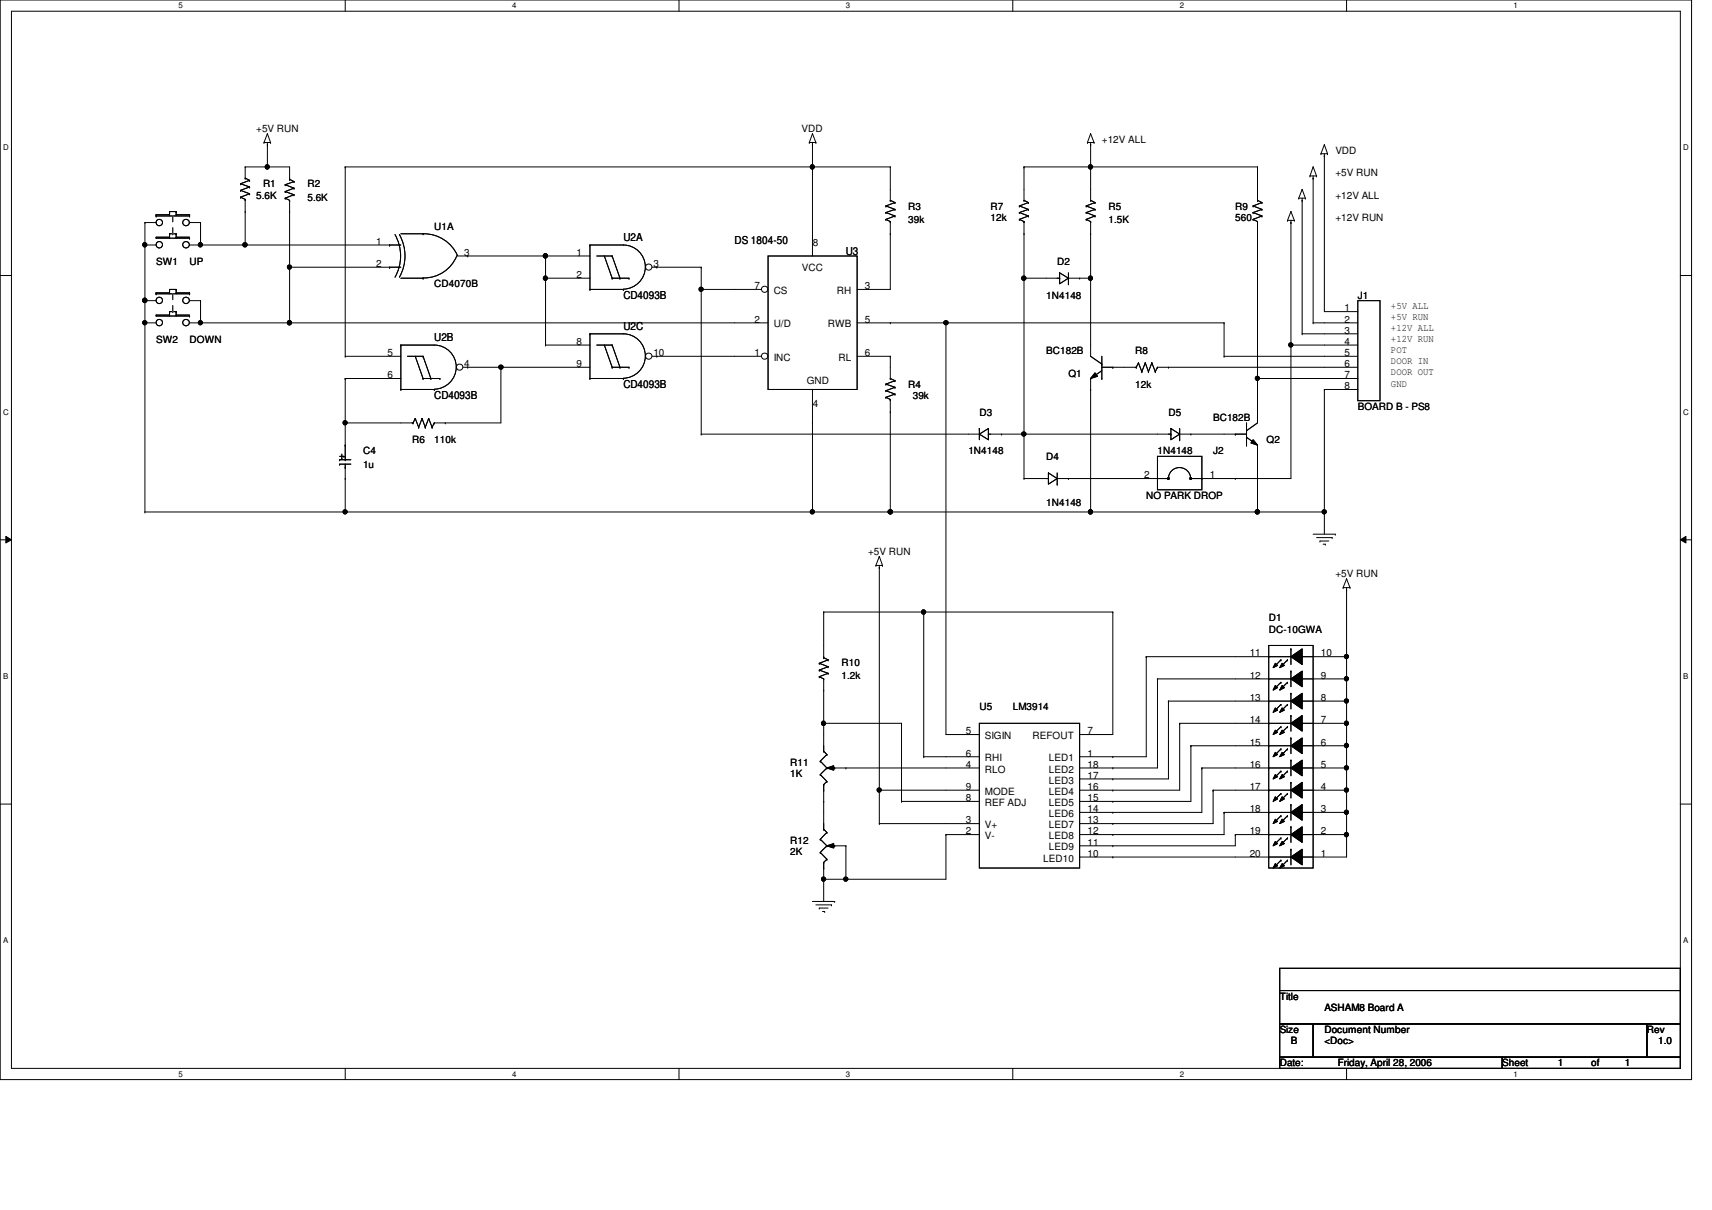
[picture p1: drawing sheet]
<svg xmlns="http://www.w3.org/2000/svg" width="297mm" height="210mm" viewBox="0 0 297 210" stroke-linecap="round" stroke-linejoin="round" font-family="sans-serif">
<path d="M0 0h293.5v187.3h-293.5zM2 1.9h289.5v183.4h-289.5z" fill="none" stroke="#000" stroke-width=".17"/>
<g fill="#fff">
<path d="M30.9 .2h.8v1.5h-.8z"/>
<path d="M30.9 185.5h.8v1.6h-.8z"/>
</g>
<path d="M59.9 0v1.9M59.9 185.3v2" fill="none" stroke="#000" stroke-width=".17"/>
<g fill="#fff">
<path d="M88.9 .2h.7v1.5h-.7z"/>
<path d="M88.9 185.5h.7v1.6h-.7z"/>
</g>
<path d="M117.8 0v1.9M117.8 185.3v2" fill="none" stroke="#000" stroke-width=".17"/>
<g fill="#fff">
<path d="M146.8 .2h.7v1.5h-.7z"/>
<path d="M146.8 185.5h.7v1.6h-.7z"/>
</g>
<path d="M175.7 0v1.9M175.7 185.3v2" fill="none" stroke="#000" stroke-width=".17"/>
<g fill="#fff">
<path d="M204.7 .2h.7v1.5h-.7z"/>
<path d="M204.7 185.5h.7v1.6h-.7z"/>
</g>
<path d="M233.6 0v1.9M233.6 185.3v2" fill="none" stroke="#000" stroke-width=".17"/>
<g fill="#fff">
<path d="M262.6 .2h.8v1.5h-.8z"/>
<path d="M262.6 185.5h.8v1.6h-.8z"/>
<path d="M.5 24.8h1v1.6h-1z"/>
<path d="M292.1 24.8h.9v1.6h-.9z"/>
<path d="M.5 70.7h1v1.5h-1z"/>
<path d="M292.1 70.7h.9v1.5h-.9z"/>
</g>
<path d="M0 47.8h2M291.5 47.8h2" fill="none" stroke="#000" stroke-width=".17"/>
<g fill="#fff">
<path d="M.5 116.5h.9v1.6h-.9z"/>
<path d="M292.1 116.5h.8v1.6h-.8z"/>
</g>
<path d="M0 93.6h2M1 93l1 .6-1 .6zM291.5 93.6l1-.6v1.2zM291.5 93.6h2" fill="none" stroke="#000" stroke-width=".17"/>
<path d="M1 93l1 .6-1 .6zM291.5 93.6l1-.6v1.2z" fill="#000"/>
<g fill="#fff">
<path d="M.5 162.4h.9v1.5h-.9z"/>
<path d="M292.1 162.4h.8v1.5h-.8z"/>
</g>
<g fill="none" stroke="#000" stroke-width=".17">
<path d="M25.1 38.6h.1M25.1 38.6v50.2M34.8 38.6h.1M34.8 38.6v3.9M42.5 36.7h.1M42.5 29h.1M42.5 29h7.7M42.5 36.7v5.8M45.8 24.7h.1M45.8 24.7h1.1M46.4 25.1h.1M46.4 29h.1"/>
<path d="M46.4 23.2h.1M46.4 24.7v4.3M46.4 23.2l-.6 1.5M46.4 23.2l.5 1.5M46.9 24.7h.1M50.2 36.7h.1M50.2 36.7v19.3M59.9 29h.1M59.9 29v32.8M59.9 29h94.6M140.4 24.7h.1M140.4 24.7h1.2"/>
<path d="M141 29h.1M141 25.1h.1M141 23.2h.1M141 24.7v13.9M141 23.2l-.6 1.5M141 23.2l.6 1.5M141.6 24.7h.1M154.5 29h.1M154.5 29v3.9M177.7 29h.1M177.7 29h40.5M177.7 29v3.9"/>
<path d="M188.7 24.7h.1M188.7 24.7h1.1M189.2 29h.1M189.2 25.1h.1M189.2 23.2h.1M189.2 24.7v8.2M189.2 23.2l-.5 1.5M189.2 23.2l.6 1.5M189.8 24.7h.1M218.2 29h.1M218.2 29v3.9M223.4 38.2h.1"/>
<path d="M223.4 38.2h1.2M224 38.6h.1M224 36.7h.1M224 38.2v44.8h-9.7M224 36.7l-.6 1.5M224 36.7l.6 1.5M224.6 38.2h.1M225.3 34.4h.1M225.3 34.4h1.2M225.9 34.8h.1M225.9 32.9h.1M225.9 34.4v23.5"/>
<path d="M225.9 32.9l-.6 1.5M225.9 32.9l.6 1.5M226.5 34.4h.1M227.3 30.5h.1M227.3 30.5h1.1M227.8 30.9h.1M227.8 29h.1M227.8 30.5v25.5M227.8 29l-.5 1.5M227.8 29l.6 1.5M228.4 30.5h.1M229.2 26.7h.1"/>
<path d="M229.2 26.7h1.1M229.8 27.1h.1M229.8 25.1h.1M229.8 26.7v27.4M229.8 25.1l-.6 1.6M229.8 25.1l.5 1.6M230.3 26.7h.1M25.1 56h.1M25.1 52.2h.1M25.1 42.5h.1M34.8 56h.1M34.8 52.2h.1"/>
<path d="M34.8 42.5h.1M34.8 56h92.7M34.8 42.5h32.8M34.8 52.2v3.8M42.5 42.5h.1M50.2 46.4h.1M50.2 56h.1M50.2 46.4h17.4M81.1 44.4h.1M81.1 44.4h19.4M94.7 59.9h.1M94.7 44.4h.1"/>
<path d="M94.7 48.3h.1M94.7 59.9h5.8M94.7 48.3h5.8M94.7 44.4v15.5M114 46.4h.1M114 46.4h7.7M121.7 50.2h.1M121.7 46.4h.1M121.7 50.2h5.8M121.7 46.4v28.9M148.7 56h63.7M154.5 56h.1"/>
<path d="M154.5 40.6h.1M154.5 40.6v9.6h-5.8M164.1 56h.1M164.1 56v71.4M177.7 48.3h.1M177.7 40.6h.1M177.7 48.3h6.2M177.7 40.6v42.4M183.9 47.3l1.5 1-1.5 .9zM183.9 48.3h.1M185.4 49.2h.1M185.4 48.3h3.8"/>
<path d="M185.4 47.3v1.9M187.3 48.3h.1M189.2 40.6h.1M189.2 48.3h.1M189.2 40.6v21.2l2 1.4M212.4 56h.1M212.4 56v5.8M218.2 40.6h.1M218.2 40.6v30.9M224 59.9h.1M224 59.9h5.8M225.9 57.9h.1"/>
<path d="M225.9 57.9h3.9M227.8 56h.1M227.8 56h2M59.9 73.4h.1M59.9 65.7h.1M59.9 61.8h.1M59.9 65.7v11.5M59.9 73.4h9.7M59.9 61.8h7.7M59.9 65.7h7.7M77.3 73.4h.1M81.1 63.7h.1"/>
<path d="M81.1 63.7h19.4M86.9 63.7h.1M86.9 63.7v9.7h-9.6M114 61.8h.1M114 61.8h13.5M121.7 75.3h.1M121.7 75.3h46.3M141 73.4h.1M141 67.6v21.2M148.7 61.8h5.8M154.5 61.8h.1M154.5 71.5h.1"/>
<path d="M154.5 61.8v1.9M154.5 71.5v17.3M173.8 75.3h.1M173.8 75.3h27M177.7 75.3h.1M189.2 67.6h.1M189.2 65.7h.1M189.2 65.7v23.1M190 64.7l.4 .6-1.2 .4zM191.2 63.2h.1M191.2 65.7h.1M191.2 63.7h3.8"/>
<path d="M191.2 64.3l-2 1.4M191.2 61.8v3.9M193.1 63.7h.1M202.7 63.7h.1M202.7 63.7h27.1M206.6 75.3h.1M206.6 75.3h5.8M212.4 61.8h.1M212.4 61.8h17.4M218.2 65.7h.1M218.2 79.2h.1M218.2 65.7h11.6"/>
<path d="M218.2 79.2v9.6M229.8 67.6h.1M229.8 67.6v25.1M25.1 88.8h.1M25.1 88.8h204.7M59.9 83h.1M59.9 88.8h.1M59.9 83v5.8M141 88.8h.1M152 98.1h.1M152 98.1h1.1M152.6 98.5h.1"/>
<path d="M152.6 96.5h.1M152.6 98.1v44.8M152.6 96.5l-.6 1.6M152.6 96.5l.5 1.6M153.1 98.1h.1M154.5 88.8h.1M177.7 83h.1M177.7 83h1.9M185.4 83h.1M185.4 83h9.6M189.2 88.8h.1M214.3 83h.1"/>
<path d="M218.2 88.8h.1M227.8 92.7h3.9M228.4 93.3h2.7M229 93.9h.1M229 93.9h1.5M229.6 94.4h.4M229.8 88.8h.1M230 94.4h.1M231.1 93.3h.1M231.7 92.7h.1M142.9 106.2h.1M142.9 119.7h.1"/>
<path d="M142.9 106.2v5.8M142.9 119.7v7.7M142.9 106.2h50.2M160.3 106.2h.1M160.3 106.2v25.1M193.1 106.2h.1M193.1 106.2v21.2M198.9 113.9h.1M198.9 113.9v17.4h-5.8M198.9 113.9h15.4M200.8 117.8h.1M200.8 117.8v15.4h-7.7"/>
<path d="M200.8 117.8h13.5M233 101.9h.1M233 101.9h1.2M233.6 117.8h.1M233.6 113.9h.1M233.6 102.3h.1M233.6 100.4h.1M233.6 101.9v46.8M233.6 100.4l-.6 1.5M233.6 100.4l.6 1.5M234.2 101.9h.1M0 139.5h2"/>
<path d="M142.9 139h.1M142.9 125.5h.1M142.9 125.5h13.5M142.9 139v1.9M146.8 133.2h.1M146.8 133.2h17.3M152.6 137.1h.1M152.6 137.1h11.5M156.4 125.5h.1M156.4 139h.1M156.4 139h7.7M156.4 125.5v13.5"/>
<path d="M160.3 131.3h.1M160.3 131.3h3.8M193.1 139h.1M193.1 137.1h.1M193.1 135.1h.1M193.1 133.2h.1M193.1 131.3h.1M202.7 121.6h.1M202.7 121.6v13.5h-9.6M202.7 121.6h11.6M204.7 125.5h.1M204.7 125.5v11.6h-11.6"/>
<path d="M204.7 125.5h9.6M206.6 129.4h.1M206.6 129.4v9.6h-13.5M206.6 129.4h7.7M208.5 133.2h.1M208.5 133.2v7.7h-15.4M208.5 133.2h5.8M210.5 137.1h.1M210.5 137.1v5.8h-17.4M210.5 137.1h3.8M233.6 133.2h.1M233.6 129.4h.1"/>
<path d="M233.6 125.5h.1M233.6 121.6h.1M233.6 137.1h.1M291.5 139.5h2M141 156.4h3.8M141.6 157h2.7M142.2 157.5h.1M142.2 157.5h1.5M142.7 158.1h.4M142.9 152.5h.1M142.9 152.5v3.9M143.1 158.1h.1"/>
<path d="M144.3 157h.1M144.8 156.4h.1M146.8 152.5h.1M146.8 146.7h.1M146.8 146.7v5.8M152.6 142.9h.1M152.6 142.9h11.5M164.1 144.8h.1M164.1 144.8v7.7h-21.2M193.1 148.7h.1M193.1 146.7h.1M193.1 144.8h.1"/>
<path d="M193.1 142.9h.1M193.1 140.9h.1M193.1 148.7h21.2M212.4 140.9h.1M212.4 140.9v3.9h-19.3M212.4 140.9h1.9M214.3 144.8h.1M214.3 144.8v1.9h-21.2M233.6 144.8h.1M233.6 140.9h.1M222 168h69.5v3.8h-69.5zM222 171.8h69.5v5.8h-69.5z"/>
<path d="M222 177.6h5.8v5.8h-5.8zM227.8 177.6h57.9v5.8h-57.9zM285.7 177.6h5.8v5.8h-5.8zM222 183.4h38.6v1.9h-38.6zM260.6 183.4h30.9v1.9h-30.9z"/>
<circle cx="46.4" cy="29" r=".38"/>
<circle cx="140.9" cy="29" r=".38"/>
<circle cx="189.2" cy="29" r=".38"/>
<circle cx="25.1" cy="42.5" r=".38"/>
<circle cx="25.1" cy="52.1" r=".38"/>
<circle cx="25.1" cy="56" r=".37"/>
<circle cx="34.8" cy="42.5" r=".38"/>
<circle cx="34.8" cy="56" r=".37"/>
<circle cx="42.5" cy="42.5" r=".38"/>
<circle cx="50.2" cy="56" r=".37"/>
<circle cx="50.2" cy="46.3" r=".37"/>
<circle cx="94.6" cy="48.3" r=".38"/>
<circle cx="94.6" cy="44.4" r=".37"/>
<circle cx="121.6" cy="50.2" r=".37"/>
<circle cx="164.1" cy="56" r=".37"/>
<circle cx="177.6" cy="48.3" r=".38"/>
<circle cx="189.2" cy="48.3" r=".38"/>
<circle cx="224" cy="59.8" r=".37"/>
<circle cx="59.9" cy="73.3" r=".37"/>
<circle cx="86.9" cy="63.7" r=".37"/>
<circle cx="177.6" cy="75.3" r=".37"/>
<circle cx="218.2" cy="65.6" r=".37"/>
<circle cx="59.9" cy="88.8" r=".37"/>
<circle cx="140.9" cy="88.8" r=".37"/>
<circle cx="154.5" cy="88.8" r=".37"/>
<circle cx="189.2" cy="88.8" r=".37"/>
<circle cx="218.2" cy="88.8" r=".37"/>
<circle cx="229.8" cy="88.8" r=".37"/>
<circle cx="160.2" cy="106.2" r=".38"/>
<circle cx="233.6" cy="117.7" r=".37"/>
<circle cx="233.6" cy="113.9" r=".37"/>
<circle cx="142.9" cy="125.5" r=".38"/>
<circle cx="152.5" cy="137" r=".37"/>
<circle cx="233.6" cy="129.3" r=".38"/>
<circle cx="233.6" cy="125.5" r=".38"/>
<circle cx="233.6" cy="133.2" r=".37"/>
<circle cx="233.6" cy="121.6" r=".37"/>
<circle cx="233.6" cy="137" r=".37"/>
<circle cx="142.9" cy="152.5" r=".37"/>
<circle cx="146.7" cy="152.5" r=".37"/>
<circle cx="233.6" cy="144.8" r=".38"/>
<circle cx="233.6" cy="140.9" r=".37"/>
</g>
<g fill="#000">
<path d="M190 64.7l.4 .6-1.2 .4z"/>
<circle cx="46.4" cy="29" r=".38"/>
<circle cx="140.9" cy="29" r=".38"/>
<circle cx="189.2" cy="29" r=".38"/>
<circle cx="25.1" cy="42.5" r=".38"/>
<circle cx="25.1" cy="52.1" r=".38"/>
<circle cx="25.1" cy="56" r=".37"/>
<circle cx="34.8" cy="42.5" r=".38"/>
<circle cx="34.8" cy="56" r=".37"/>
<circle cx="42.5" cy="42.5" r=".38"/>
<circle cx="50.2" cy="56" r=".37"/>
<circle cx="50.2" cy="46.3" r=".37"/>
<circle cx="94.6" cy="48.3" r=".38"/>
<circle cx="94.6" cy="44.4" r=".37"/>
<circle cx="121.6" cy="50.2" r=".37"/>
<circle cx="164.1" cy="56" r=".37"/>
<circle cx="177.6" cy="48.3" r=".38"/>
<circle cx="189.2" cy="48.3" r=".38"/>
<circle cx="224" cy="59.8" r=".37"/>
<circle cx="59.9" cy="73.3" r=".37"/>
<circle cx="86.9" cy="63.7" r=".37"/>
<circle cx="177.6" cy="75.3" r=".37"/>
<circle cx="218.2" cy="65.6" r=".37"/>
<circle cx="59.9" cy="88.8" r=".37"/>
<circle cx="140.9" cy="88.8" r=".37"/>
<circle cx="154.5" cy="88.8" r=".37"/>
<circle cx="189.2" cy="88.8" r=".37"/>
<circle cx="218.2" cy="88.8" r=".37"/>
<circle cx="229.8" cy="88.8" r=".37"/>
<circle cx="160.2" cy="106.2" r=".38"/>
<circle cx="233.6" cy="117.7" r=".37"/>
<circle cx="233.6" cy="113.9" r=".37"/>
<circle cx="142.9" cy="125.5" r=".38"/>
<circle cx="152.5" cy="137" r=".37"/>
<circle cx="233.6" cy="129.3" r=".38"/>
<circle cx="233.6" cy="125.5" r=".38"/>
<circle cx="233.6" cy="133.2" r=".37"/>
<circle cx="233.6" cy="121.6" r=".37"/>
<circle cx="233.6" cy="137" r=".37"/>
<circle cx="142.9" cy="152.5" r=".37"/>
<circle cx="146.7" cy="152.5" r=".37"/>
<circle cx="233.6" cy="144.8" r=".38"/>
<circle cx="233.6" cy="140.9" r=".37"/>
</g>
<circle cx="132.7" cy="50.2" r=".55" fill="#fff"/>
<g fill="none" stroke="#000" stroke-width=".17">
<path d="M127.5 50.2h4.6M127.5 56h5.8"/>
<circle cx="132.7" cy="50.2" r=".55"/>
</g>
<circle cx="132.7" cy="61.8" r=".55" fill="#fff"/>
<g fill="none" stroke="#000" stroke-width=".17">
<path d="M41.7 34.2h.1M41.7 33h.1M41.7 31.9h.1M41.7 34.2l.8 .4M41.7 33l1.6 .6M41.7 31.9l1.6 .5M42.5 30.9h.1M42.5 34.6h.1M42.5 30.9l.8 .4M42.5 29v1.9M42.5 34.6v2.1M43.3 33.6h.1"/>
<path d="M43.3 32.4h.1M43.3 31.3h.1M43.3 33.6l-1.6 .6M43.3 32.4l-1.6 .6M43.3 31.3l-1.6 .6M49.5 32h.1M49.5 33.2h.1M49.5 34.4h.1M49.5 32l1.5 .6M49.5 33.2l1.5 .6M49.5 34.4l.7 .4M50.2 34.8h.1"/>
<path d="M50.2 31.1h.1M50.2 29v2.1M50.2 34.8v1.9M50.2 31.1l.8 .4M51 31.5h.1M51 32.6h.1M51 33.8h.1M51 31.5l-1.5 .5M51 32.6l-1.5 .6M51 33.8l-1.5 .6M141 38.6v5.8M176.9 38.1h.1"/>
<path d="M176.9 36.9h.1M176.9 35.7h.1M176.9 38.1l.8 .3M176.9 36.9l1.5 .6M176.9 35.7l1.5 .6M177.7 34.8h.1M177.7 38.4h.1M177.7 32.9v1.9M177.7 38.4v2.2M177.7 34.8l.7 .3M178.4 37.5h.1M178.4 36.3h.1"/>
<path d="M178.4 35.1h.1M178.4 37.5l-1.5 .6M178.4 36.3l-1.5 .6M178.4 35.1l-1.5 .6M217.4 38.1h.1M217.4 36.9h.1M217.4 35.7h.1M217.4 38.1l.8 .3M217.4 36.9l1.5 .6M217.4 35.7l1.5 .6M218.2 34.8h.1M218.2 38.4h.1"/>
<path d="M218.2 32.9v1.9M218.2 38.4v2.2M218.2 34.8l.7 .3M218.9 37.5h.1M218.9 36.3h.1M218.9 35.1h.1M218.9 37.5l-1.5 .6M218.9 36.3l-1.5 .6M218.9 35.1l-1.5 .6M133.3 44.4h15.4v23.2h-15.4zM67.6 61.8h2M67.6 65.7h2"/>
<path d="M127.5 61.8h4.6M153.7 68.9h.1M153.7 67.8h.1M153.7 66.6h.1M153.7 68.9l.8 .4M153.7 67.8l1.6 .6M153.7 66.6l1.6 .6M154.5 65.7h.1M154.5 69.3h.1M154.5 63.7v2M154.5 69.3v2.2M154.5 65.7l.8 .3"/>
<path d="M155.3 68.4h.1M155.3 67.2h.1M155.3 66h.1M155.3 68.4l-1.6 .5M155.3 67.2l-1.6 .6M155.3 66l-1.6 .6M168 75.3h1.9M169.9 75.3l1.6-1v2zM169.9 74.3h.1M169.9 74.3v2M171.5 75.3h.1M171.5 75.3h2.3"/>
<path d="M212.4 75.3h3.9M214.3 75.3h.1M216.3 74.7h.1M216.3 77.2h.1M216.3 75.9l1.9 1.3M216.3 73.4v3.8M217.4 76.3l.8 .9-1.2-.4zM218.2 77.2h.1M218.2 71.5v1.9l-1.9 1.3M218.2 77.2v2M142.3 132h.1M142.3 134.4h.1"/>
<path d="M142.3 132l1.2 1.2M142.3 134.4l1.2 1.2M142.9 130.3h.1M142.9 136.1h.1M142.9 137.1h.1M142.9 127.4v2.9M142.9 136.1v2.9M142.9 130.3l.6 .6M143.5 133.2l1.1-.4v.8zM143.5 130.9h.1M143.5 133.2h.1M143.5 135.6h.1"/>
<path d="M143.5 130.9l-1.2 1.1M143.5 133.2l-1.2 1.2M143.5 135.6l-.6 .5M144.4 133.2h2.4M144.8 133.2h.1M142.3 145.6h.1M142.3 147.9h.1M142.3 145.6l1.2 1.1M142.3 147.9l1.2 1.2M142.9 143.8h.1M142.9 149.6h.1M142.9 150.6h.1"/>
<path d="M142.9 140.9v2.9M142.9 149.6v2.9M142.9 143.8l.6 .6M143.5 146.7l1.1-.4v.8zM143.5 144.4h.1M143.5 146.7h.1M143.5 149.1h.1M143.5 144.4l-1.2 1.2M143.5 146.7l-1.2 1.2M143.5 149.1l-.6 .5M144.4 146.7h2.4M144.8 146.7h.1"/>
<circle cx="132.7" cy="61.8" r=".55"/>
</g>
<path d="M217.4 76.3l.8 .9-1.2-.4zM143.5 133.2l1.1-.4v.8zM143.5 146.7l1.1-.4v.8z" fill="#000"/>
<circle cx="79.8" cy="63.7" r=".55" fill="#fff"/>
<g fill="none" stroke="#000" stroke-width=".17">
<path d="M69.6 59.9h5.7a3.8 3.8 0 0 1 3.9 3.8 3.8 3.8 0 0 1-3.9 3.8M69.6 59.9h.1M69.6 59.9v7.7M100.5 44.4h1.9M100.5 48.3h1.9M69.6 67.6h.1M69.6 67.6h5.7M70.7 61.8h2.7M72 61.8l1.4 3.9M73.4 61.8h.1M73.4 65.7h.1M73.4 65.7h2.9"/>
<path d="M73.4 61.8l1.4 3.9M74.8 65.7h.1M75.3 67.6h.1M76.3 65.7h.1M80.3 63.7h.8"/>
<circle cx="79.8" cy="63.7" r=".55"/>
</g>
<circle cx="112.6" cy="46.3" r=".55" fill="#fff"/>
<g fill="none" stroke="#000" stroke-width=".17">
<path d="M25.1 38.6h2M27.1 37.3h.1M27.1 37.5h.1M27.1 37.5h5.8M27.1 37.3h2.3M27.1 37.3v.2M29.4 36.7h.1M29.4 37.3h.1M29.4 36.7h1.2M29.4 36.7v.6M30.6 37.3h.1M30.6 36.7h.1"/>
<path d="M30.6 37.3h2.3M30.6 36.7v.6M32.9 37.5h.1M32.9 37.3h.1M32.9 38.6h1.9M32.9 37.3v.2M188.5 38.1h.1M188.5 36.9h.1M188.5 35.7h.1M188.5 38.1l.7 .3M188.5 36.9l1.5 .6M188.5 35.7l1.5 .6"/>
<path d="M189.2 34.8h.1M189.2 38.4h.1M189.2 32.9v1.9M189.2 38.4v2.2M189.2 34.8l.8 .3M190 37.5h.1M190 36.3h.1M190 35.1h.1M190 37.5l-1.5 .6M190 36.3l-1.5 .6M190 35.1l-1.5 .6M25.1 42.5h2"/>
<path d="M27.1 41.1h.1M27.1 41.1h2.3M27.1 41.3h5.8M29.4 41.1h.1M29.4 40.6h.1M29.4 40.6h1.2M29.4 40.6v.5M30.6 40.6h.1M30.6 41.1h.1M30.6 40.6v.5M30.6 41.1h2.3M32.9 41.3h.1"/>
<path d="M32.9 42.5h1.9M67.6 46.4h.1M67.6 42.5h.1M67.6 46.4h2M67.6 42.5h2M68.5 40.7a7.5 7.5 0 0 1 0 7.4M69.3 40.7a7.5 7.5 0 0 1 0 7.4M69.6 48.3h3.8M69.6 40.6h3.8M73.4 48.3h.1M73.4 40.6a6.4 6.4 0 0 1 6 3.7M73.4 40.6h.1"/>
<path d="M79.2 44.4h1.9M79.2 44.4a6 6 0 0 1-5.8 3.8M100.5 59.9h1.9M102.4 50.2h.1M102.4 42.5h5.8a3.8 3.8 0 0 1 3.8 3.8 3.8 3.8 0 0 1-3.8 3.9M102.4 42.5h.1M102.4 42.5v7.7M102.4 50.2h5.8M103.5 44.4h2.7M104.9 44.4l1.3 3.9M106.2 44.4h.1M106.2 48.3h.1"/>
<path d="M106.2 48.3h2.9M106.2 44.4l1.4 3.9M107.6 48.3h.1M108.2 50.2h.1M109.1 48.3h.1M113.2 46.4h.8M229.8 54.1h5.8M229.8 56h5.8M229.8 57.9h5.8M229.8 59.9h5.8M235.6 52.2h3.8v17.3h-3.8zM69.6 73.4h2.1"/>
<path d="M71.7 73.4h.1M72 72.6h.1M72 72.6l-.3 .8M72 72.6l.6 1.5M72.6 74.1h.1M73.2 72.6h.1M73.2 72.6l-.6 1.5M73.2 72.6l.6 1.5M73.8 74.1h.1M74.4 72.6h.1M74.4 72.6l-.6 1.5M74.4 72.6l.6 1.5"/>
<path d="M75 74.1h.1M75.3 73.4h.1M75.3 73.4h2M75.3 73.4l-.3 .7M100.5 63.7h1.9M195 63.7h2.1M197.1 63.7h.1M197.5 62.9h.1M197.5 62.9l-.4 .8M197.5 62.9l.6 1.6M198.1 64.5h.1M198.7 62.9h.1"/>
<path d="M198.7 62.9l-.6 1.6M198.7 62.9l.6 1.6M199.3 64.5h.1M199.9 62.9h.1M199.9 62.9l-.6 1.6M199.9 62.9l.5 1.6M200.4 64.5h.1M200.8 79.2h7.7v5.8h-7.7zM200.8 63.7h.1M200.8 63.7h1.9M200.8 75.3h2.4M200.8 63.7l-.4 .8"/>
<path d="M203.2 74.3l1.5 1-1.5 1zM203.2 75.3h.1M204.7 76.3h.1M204.7 75.3h1.9M204.7 74.3v2M229.8 61.8h5.8M229.8 63.7h5.8M229.8 65.7h5.8M229.8 67.6h5.8M179.6 83h2.3M181.9 82l1.5 1-1.5 1zM181.9 83h.1"/>
<path d="M183.4 84h.1M183.4 83h2M183.4 82v2M195 83h7.7M202.6 82.9h.2v.2h-.2zM202.7 83a1.93 1.93 0 0 1 2-1.9 1.93 1.93 0 0 1 1.9 1.9M202.7 83h.1M206.5 82.9h.2v.2h-.2zM206.6 83h7.7M208.5 83h.1M214.3 113.9h9.7M214.3 117.8h9.7"/>
<path d="M220.1 112h7.7v38.6h-7.7zM220.1 113.9h.1M220.1 117.8h.1M221.3 115.1l.4 .3-.8 .4zM221.3 118.9l.4 .4-.8 .4zM222.2 114.5h.1M222.2 118.4h.1M222.2 114.5l-1.1 1.2M222.2 118.4l-1.1 1.1M222.5 115.1l.3 .3-.8 .4zM222.5 118.9l.3 .4-.8 .4zM223.4 114.5h.1"/>
<path d="M223.4 118.4h.1M223.4 114.5l-1.2 1.2M223.4 118.4l-1.2 1.1M224 113.9l1.9-1.3v2.7zM224 117.8l1.9-1.4v2.7zM224 112.6h.1M224 116.4h.1M224 112.6v2.7M224 116.4v2.7M225.9 113.9h.1M225.9 117.8h.1M225.9 113.9h7.7"/>
<path d="M225.9 117.8h7.7M164.1 127.4h5.8M164.1 137.1h5.8M164.1 133.2h5.8M164.1 131.3h5.8M164.1 139h5.8M169.9 125.5h17.4v25.1h-17.4zM187.3 127.4h5.8M187.3 137.1h5.8M187.3 133.2h5.8M187.3 131.3h5.8M187.3 139h5.8"/>
<path d="M187.3 135.1h5.8M214.3 137.1h9.7M214.3 133.2h9.7M214.3 121.6h9.7M214.3 125.5h9.7M214.3 129.4h9.7M220.1 121.6h.1M220.1 125.5h.1M220.1 129.4h.1M220.1 133.2h.1M220.1 137.1h.1M221.3 122.8l.4 .4-.8 .4z"/>
<path d="M221.3 126.7l.4 .3-.8 .4zM221.3 130.5l.4 .4-.8 .4zM221.3 134.4l.4 .3-.8 .4zM221.3 138.2l.4 .4-.8 .4zM222.2 122.2h.1M222.2 126.1h.1M222.2 129.9h.1M222.2 133.8h.1M222.2 137.7h.1M222.2 122.2l-1.1 1.2M222.2 126.1l-1.1 1.1M222.2 129.9l-1.1 1.2"/>
<path d="M222.2 133.8l-1.1 1.2M222.2 137.7l-1.1 1.1M222.5 122.8l.3 .4-.8 .4zM222.5 126.7l.3 .3-.8 .4zM222.5 130.5l.3 .4-.8 .4zM222.5 134.4l.3 .3-.8 .4zM222.5 138.2l.3 .4-.8 .4zM223.4 122.2h.1M223.4 126.1h.1M223.4 129.9h.1M223.4 133.8h.1M223.4 137.7h.1"/>
<path d="M223.4 122.2l-1.2 1.2M223.4 126.1l-1.2 1.1M223.4 129.9l-1.2 1.2M223.4 133.8l-1.2 1.2M223.4 137.7l-1.2 1.1M224 121.6l1.9-1.3v2.7zM224 125.5l1.9-1.4v2.7zM224 129.4l1.9-1.4v2.7zM224 133.2l1.9-1.3v2.7zM224 137.1l1.9-1.4v2.7zM224 120.3h.1M224 124.1h.1"/>
<path d="M224 128h.1M224 131.9h.1M224 135.7h.1M224 139.6h.1M224 120.3v2.7M224 124.1v2.7M224 128v2.7M224 131.9v2.7M224 135.7v2.7M224 139.6v2.7M225.9 121.6h.1M225.9 125.5h.1"/>
<path d="M225.9 129.4h.1M225.9 133.2h.1M225.9 137.1h.1M225.9 137.1h7.7M225.9 133.2h7.7M225.9 121.6h7.7M225.9 125.5h7.7M225.9 129.4h7.7M164.1 142.9h5.8M164.1 144.8h5.8M187.3 142.9h5.8M187.3 144.8h5.8"/>
<path d="M187.3 140.9h5.8M187.3 146.7h5.8M187.3 148.7h5.8M214.3 144.8h9.7M214.3 140.9h9.7M214.3 148.7h9.7M220.1 140.9h.1M220.1 144.8h.1M220.1 148.7h.1M221.3 142.1l.4 .4-.8 .4zM221.3 146l.4 .3-.8 .4zM221.3 149.8l.4 .4-.8 .4z"/>
<path d="M222.2 141.5h.1M222.2 145.4h.1M222.2 149.2h.1M222.2 141.5l-1.1 1.2M222.2 145.4l-1.1 1.1M222.2 149.2l-1.1 1.2M222.5 142.1l.3 .4-.8 .4zM222.5 146l.3 .3-.8 .4zM222.5 149.8l.3 .4-.8 .4zM223.4 141.5h.1M223.4 145.4h.1M223.4 149.2h.1"/>
<path d="M223.4 141.5l-1.2 1.2M223.4 145.4l-1.2 1.1M223.4 149.2l-1.2 1.2M224 140.9l1.9-1.3v2.7zM224 144.8l1.9-1.4v2.7zM224 148.7l1.9-1.4v2.7zM224 143.4h.1M224 147.3h.1M224 143.4v2.7M224 147.3v2.7M225.9 140.9h.1M225.9 144.8h.1"/>
<path d="M225.9 148.7h.1M225.9 144.8h7.7M225.9 140.9h7.7M225.9 148.7h7.7"/>
<circle cx="27.6" cy="38.6" r=".56"/>
<circle cx="32.3" cy="38.6" r=".56"/>
<circle cx="27.6" cy="42.5" r=".56"/>
<circle cx="32.3" cy="42.5" r=".56"/>
<circle cx="112.6" cy="46.3" r=".55"/>
</g>
<path d="M30 37.5v3.1M30 40.6h.1" fill="none" stroke="#fff" stroke-width=".17" stroke-dasharray="1 1 1 1 1 1 1 1"/>
<path d="M30 37.5v3.1M30 40.6h.1" fill="none" stroke="#000" stroke-width=".17" stroke-dasharray="1 1 1 1 1 1 1 1"/>
<g fill="#000">
<path d="M202.6 82.9h.2v.2h-.2z" fill-rule="evenodd"/>
<path d="M202.6 82.9h.2v.2h-.2z" fill-rule="evenodd"/>
<path d="M206.5 82.9h.2v.2h-.2z" fill-rule="evenodd"/>
<path d="M206.5 82.9h.2v.2h-.2z" fill-rule="evenodd"/>
<path d="M221.3 115.1l.4 .3-.8 .4z" fill-rule="evenodd"/>
<path d="M221.3 118.9l.4 .4-.8 .4z" fill-rule="evenodd"/>
<path d="M221.3 115.1l.4 .3-.8 .4z" fill-rule="evenodd"/>
<path d="M221.3 118.9l.4 .4-.8 .4z" fill-rule="evenodd"/>
<path d="M222.5 115.1l.3 .3-.8 .4z" fill-rule="evenodd"/>
<path d="M222.5 118.9l.3 .4-.8 .4z" fill-rule="evenodd"/>
<path d="M222.5 115.1l.3 .3-.8 .4z" fill-rule="evenodd"/>
<path d="M222.5 118.9l.3 .4-.8 .4z" fill-rule="evenodd"/>
<path d="M224 113.9l1.9-1.3v2.7z" fill-rule="evenodd"/>
<path d="M224 117.8l1.9-1.4v2.7z" fill-rule="evenodd"/>
<path d="M224 113.9l1.9-1.3v2.7z" fill-rule="evenodd"/>
<path d="M224 117.8l1.9-1.4v2.7z" fill-rule="evenodd"/>
<path d="M221.3 122.8l.4 .4-.8 .4z" fill-rule="evenodd"/>
<path d="M221.3 126.7l.4 .3-.8 .4z" fill-rule="evenodd"/>
<path d="M221.3 130.5l.4 .4-.8 .4z" fill-rule="evenodd"/>
<path d="M221.3 134.4l.4 .3-.8 .4z" fill-rule="evenodd"/>
<path d="M221.3 138.2l.4 .4-.8 .4z" fill-rule="evenodd"/>
<path d="M221.3 122.8l.4 .4-.8 .4z" fill-rule="evenodd"/>
<path d="M221.3 126.7l.4 .3-.8 .4z" fill-rule="evenodd"/>
<path d="M221.3 130.5l.4 .4-.8 .4z" fill-rule="evenodd"/>
<path d="M221.3 134.4l.4 .3-.8 .4z" fill-rule="evenodd"/>
<path d="M221.3 138.2l.4 .4-.8 .4z" fill-rule="evenodd"/>
<path d="M222.5 122.8l.3 .4-.8 .4z" fill-rule="evenodd"/>
<path d="M222.5 126.7l.3 .3-.8 .4z" fill-rule="evenodd"/>
<path d="M222.5 130.5l.3 .4-.8 .4z" fill-rule="evenodd"/>
<path d="M222.5 134.4l.3 .3-.8 .4z" fill-rule="evenodd"/>
<path d="M222.5 138.2l.3 .4-.8 .4z" fill-rule="evenodd"/>
<path d="M222.5 122.8l.3 .4-.8 .4z" fill-rule="evenodd"/>
<path d="M222.5 126.7l.3 .3-.8 .4z" fill-rule="evenodd"/>
<path d="M222.5 130.5l.3 .4-.8 .4z" fill-rule="evenodd"/>
<path d="M222.5 134.4l.3 .3-.8 .4z" fill-rule="evenodd"/>
<path d="M222.5 138.2l.3 .4-.8 .4z" fill-rule="evenodd"/>
<path d="M224 121.6l1.9-1.3v2.7z" fill-rule="evenodd"/>
<path d="M224 125.5l1.9-1.4v2.7z" fill-rule="evenodd"/>
<path d="M224 129.4l1.9-1.4v2.7z" fill-rule="evenodd"/>
<path d="M224 133.2l1.9-1.3v2.7z" fill-rule="evenodd"/>
<path d="M224 137.1l1.9-1.4v2.7z" fill-rule="evenodd"/>
<path d="M224 121.6l1.9-1.3v2.7z" fill-rule="evenodd"/>
<path d="M224 125.5l1.9-1.4v2.7z" fill-rule="evenodd"/>
<path d="M224 129.4l1.9-1.4v2.7z" fill-rule="evenodd"/>
<path d="M224 133.2l1.9-1.3v2.7z" fill-rule="evenodd"/>
<path d="M224 137.1l1.9-1.4v2.7z" fill-rule="evenodd"/>
<path d="M221.3 142.1l.4 .4-.8 .4z" fill-rule="evenodd"/>
<path d="M221.3 146l.4 .3-.8 .4z" fill-rule="evenodd"/>
<path d="M221.3 149.8l.4 .4-.8 .4z" fill-rule="evenodd"/>
<path d="M221.3 142.1l.4 .4-.8 .4z" fill-rule="evenodd"/>
<path d="M221.3 146l.4 .3-.8 .4z" fill-rule="evenodd"/>
<path d="M221.3 149.8l.4 .4-.8 .4z" fill-rule="evenodd"/>
<path d="M222.5 142.1l.3 .4-.8 .4z" fill-rule="evenodd"/>
<path d="M222.5 146l.3 .3-.8 .4z" fill-rule="evenodd"/>
<path d="M222.5 149.8l.3 .4-.8 .4z" fill-rule="evenodd"/>
<path d="M222.5 142.1l.3 .4-.8 .4z" fill-rule="evenodd"/>
<path d="M222.5 146l.3 .3-.8 .4z" fill-rule="evenodd"/>
<path d="M222.5 149.8l.3 .4-.8 .4z" fill-rule="evenodd"/>
<path d="M224 140.9l1.9-1.3v2.7z" fill-rule="evenodd"/>
<path d="M224 144.8l1.9-1.4v2.7z" fill-rule="evenodd"/>
<path d="M224 148.7l1.9-1.4v2.7z" fill-rule="evenodd"/>
<path d="M224 140.9l1.9-1.3v2.7z" fill-rule="evenodd"/>
<path d="M224 144.8l1.9-1.4v2.7z" fill-rule="evenodd"/>
<path d="M224 148.7l1.9-1.4v2.7z" fill-rule="evenodd"/>
</g>
<circle cx="112.6" cy="61.8" r=".55" fill="#fff"/>
<g fill="none" stroke="#000" stroke-width=".17">
<path d="M153.7 38.1h.1M153.7 36.9h.1M153.7 35.7h.1M153.7 38.1l.8 .3M153.7 36.9l1.6 .6M153.7 35.7l1.6 .6M154.5 34.8h.1M154.5 38.4h.1M154.5 32.9v1.9M154.5 38.4v2.2M154.5 34.8l.8 .3M155.3 37.5h.1"/>
<path d="M155.3 36.3h.1M155.3 35.1h.1M155.3 37.5l-1.6 .6M155.3 36.3l-1.6 .6M155.3 35.1l-1.6 .6M25.1 52.2h2M25.1 56h2M27.1 50.8h.1M27.1 51h.1M27.1 54.7h.1M27.1 51h5.8M27.1 50.8h2.3"/>
<path d="M27.1 50.8v.2M27.1 54.7h2.3M27.1 54.8h5.8M29.4 50.2h.1M29.4 50.8h.1M29.4 54.7h.1M29.4 54.1h.1M29.4 50.2h1.2M29.4 50.2v.6M29.4 54.1v.6M29.4 54.1h1.2M30.6 50.8h.1"/>
<path d="M30.6 50.2h.1M30.6 54.1h.1M30.6 54.7h.1M30.6 50.8h2.3M30.6 50.2v.6M30.6 54.1v.6M30.6 54.7h2.3M32.9 51h.1M32.9 50.8h.1M32.9 54.8h.1M32.9 52.2h1.9M32.9 56h1.9"/>
<path d="M32.9 50.8v.2M102.4 57.9h5.8a3.9 3.9 0 0 1 3.8 3.9 3.9 3.9 0 0 1-3.8 3.8M102.4 57.9h.1M102.4 57.9v7.8M103.5 59.9h2.7M104.9 59.9l1.3 3.8M106.2 59.9h.1M106.2 59.9l1.4 3.8M58.9 79.8h.1M58.9 79.8h2M58.9 79.2h.8M59.3 79.5h.1"/>
<path d="M59.3 78.8v.7M59.7 79.2h.1M59.9 77.2h.1M59.9 79.8h.1M59.9 77.2v2.6M102.4 65.7h.1M102.4 65.7h5.8M106.2 63.7h.1M106.2 63.7h2.9M107.6 63.7h.1M108.2 65.7h.1M109.1 63.7h.1"/>
<path d="M113.2 61.8h.8M58.9 80.5h.1M58.9 80.5h2M59.9 81.1h.1M59.9 80.5v2.5M142.2 115.1h.1M142.2 116.2h.1M142.2 117.4h.1M142.2 115.1l1.5 .6M142.2 116.2l1.5 .6M142.2 117.4l.7 .4M142.9 117.8h.1"/>
<path d="M142.9 114.1h.1M142.9 112v2.1M142.9 117.8v1.9M142.9 114.1l.8 .4M143.7 114.5h.1M143.7 115.7h.1M143.7 116.8h.1M143.7 114.5l-1.5 .6M143.7 115.7l-1.5 .5M143.7 116.8l-1.5 .6"/>
<circle cx="46.4" cy="29" r=".38"/>
<circle cx="140.9" cy="29" r=".38"/>
<circle cx="189.2" cy="29" r=".38"/>
<circle cx="25.1" cy="42.5" r=".38"/>
<circle cx="25.1" cy="52.1" r=".38"/>
<circle cx="25.1" cy="56" r=".37"/>
<circle cx="27.6" cy="52.1" r=".56"/>
<circle cx="27.6" cy="56" r=".56"/>
<circle cx="32.3" cy="52.1" r=".56"/>
<circle cx="32.3" cy="56" r=".56"/>
<circle cx="34.8" cy="42.5" r=".38"/>
<circle cx="34.8" cy="56" r=".37"/>
<circle cx="42.5" cy="42.5" r=".38"/>
<circle cx="50.2" cy="56" r=".37"/>
<circle cx="50.2" cy="46.3" r=".37"/>
<circle cx="94.6" cy="48.3" r=".38"/>
<circle cx="94.6" cy="44.4" r=".37"/>
<circle cx="121.6" cy="50.2" r=".37"/>
<circle cx="164.1" cy="56" r=".37"/>
<circle cx="177.6" cy="48.3" r=".38"/>
<circle cx="189.2" cy="48.3" r=".38"/>
<circle cx="224" cy="59.8" r=".37"/>
<circle cx="59.9" cy="73.3" r=".37"/>
<circle cx="86.9" cy="63.7" r=".37"/>
<circle cx="112.6" cy="61.8" r=".55"/>
<circle cx="177.6" cy="75.3" r=".37"/>
<circle cx="218.2" cy="65.6" r=".37"/>
<circle cx="59.9" cy="88.8" r=".37"/>
<circle cx="140.9" cy="88.8" r=".37"/>
<circle cx="154.5" cy="88.8" r=".37"/>
<circle cx="189.2" cy="88.8" r=".37"/>
<circle cx="218.2" cy="88.8" r=".37"/>
<circle cx="229.8" cy="88.8" r=".37"/>
<circle cx="160.2" cy="106.2" r=".38"/>
<circle cx="233.6" cy="117.7" r=".37"/>
<circle cx="233.6" cy="113.9" r=".37"/>
<circle cx="142.9" cy="125.5" r=".38"/>
<circle cx="152.5" cy="137" r=".37"/>
<circle cx="233.6" cy="129.3" r=".38"/>
<circle cx="233.6" cy="125.5" r=".38"/>
<circle cx="233.6" cy="133.2" r=".37"/>
<circle cx="233.6" cy="121.6" r=".37"/>
<circle cx="233.6" cy="137" r=".37"/>
<circle cx="142.9" cy="152.5" r=".37"/>
<circle cx="146.7" cy="152.5" r=".37"/>
<circle cx="233.6" cy="144.8" r=".38"/>
<circle cx="233.6" cy="140.9" r=".37"/>
</g>
<path d="M30 51v3.1M30 54.1h.1" fill="none" stroke="#fff" stroke-width=".17" stroke-dasharray="1 1 1 1 1 1 1 1"/>
<path d="M30 51v3.1M30 54.1h.1" fill="none" stroke="#000" stroke-width=".17" stroke-dasharray="1 1 1 1 1 1 1 1"/>
<g fill="#000">
<circle cx="46.4" cy="29" r=".38"/>
<circle cx="140.9" cy="29" r=".38"/>
<circle cx="189.2" cy="29" r=".38"/>
<circle cx="25.1" cy="42.5" r=".38"/>
<circle cx="25.1" cy="52.1" r=".38"/>
<circle cx="25.1" cy="56" r=".37"/>
<circle cx="34.8" cy="42.5" r=".38"/>
<circle cx="34.8" cy="56" r=".37"/>
<circle cx="42.5" cy="42.5" r=".38"/>
<circle cx="50.2" cy="56" r=".37"/>
<circle cx="50.2" cy="46.3" r=".37"/>
<circle cx="94.6" cy="48.3" r=".38"/>
<circle cx="94.6" cy="44.4" r=".37"/>
<circle cx="121.6" cy="50.2" r=".37"/>
<circle cx="164.1" cy="56" r=".37"/>
<circle cx="177.6" cy="48.3" r=".38"/>
<circle cx="189.2" cy="48.3" r=".38"/>
<circle cx="224" cy="59.8" r=".37"/>
<circle cx="59.9" cy="73.3" r=".37"/>
<circle cx="86.9" cy="63.7" r=".37"/>
<circle cx="177.6" cy="75.3" r=".37"/>
<circle cx="218.2" cy="65.6" r=".37"/>
<circle cx="59.9" cy="88.8" r=".37"/>
<circle cx="140.9" cy="88.8" r=".37"/>
<circle cx="154.5" cy="88.8" r=".37"/>
<circle cx="189.2" cy="88.8" r=".37"/>
<circle cx="218.2" cy="88.8" r=".37"/>
<circle cx="229.8" cy="88.8" r=".37"/>
<circle cx="160.2" cy="106.2" r=".38"/>
<circle cx="233.6" cy="117.7" r=".37"/>
<circle cx="233.6" cy="113.9" r=".37"/>
<circle cx="142.9" cy="125.5" r=".38"/>
<circle cx="152.5" cy="137" r=".37"/>
<circle cx="233.6" cy="129.3" r=".38"/>
<circle cx="233.6" cy="125.5" r=".38"/>
<circle cx="233.6" cy="133.2" r=".37"/>
<circle cx="233.6" cy="121.6" r=".37"/>
<circle cx="233.6" cy="137" r=".37"/>
<circle cx="142.9" cy="152.5" r=".37"/>
<circle cx="146.7" cy="152.5" r=".37"/>
<circle cx="233.6" cy="144.8" r=".38"/>
<circle cx="233.6" cy="140.9" r=".37"/>
</g>
<g font-size="1.9">
<text x="108.2" y="41.9">U2A</text>
<text x="127.5" y="42.2">DS 1804-50</text>
<text x="146.8" y="44.2">U3</text>
<text x="108.2" y="51.9">CD4093B</text>
<text x="75.4" y="59.2">U2B</text>
<text x="108.2" y="57.3">U2C</text>
<text x="75.4" y="69.3">CD4093B</text>
<text x="108.2" y="67.4">CD4093B</text>
</g>
<g font-size="1.7">
<text x="44.4" y="22.9">+5V RUN</text>
<text x="139.1" y="22.9">VDD</text>
<text x="191.2" y="24.8">+12V ALL</text>
<text x="231.7" y="26.7">VDD</text>
<text x="44.4" y="34.5">5.6K</text>
<text x="45.6" y="32.5">R1</text>
<text x="53.3" y="32.5">R2</text>
<text x="53.3" y="34.8">5.6K</text>
<text x="231.7" y="30.6">+5V RUN</text>
<text x="231.7" y="34.5">+12V ALL</text>
<text x="75.4" y="39.8">U1A</text>
<text x="157.6" y="36.4">R3</text>
<text x="157.6" y="38.7">39k</text>
<text x="171.9" y="36.4">R7</text>
<text x="171.9" y="38.3">12k</text>
<text x="192.3" y="36.4">R5</text>
<text x="192.3" y="38.7">1.5K</text>
<text x="214.3" y="36.4">R9</text>
<text x="214.3" y="38.3">560</text>
<text x="231.7" y="38.3">+12V RUN</text>
<text x="27.1" y="46">SW1</text>
<text x="32.9" y="46">UP</text>
<text x="65.3" y="46.3">2</text>
<text x="65.3" y="42.5">1</text>
<text x="80.6" y="44.4">3</text>
<text x="100" y="44.4">1</text>
<text x="113.4" y="46.3">3</text>
<text x="139.1" y="47">VCC</text>
<text x="141" y="42.7">8</text>
<text x="183.4" y="46">D2</text>
<text x="75.4" y="49.9">CD4070B</text>
<text x="100" y="48.2">2</text>
<text x="130.9" y="50.2">7</text>
<text x="134.2" y="51">CS</text>
<text x="145.2" y="51">RH</text>
<text x="150.1" y="50.2">3</text>
<text x="181.5" y="51.8">1N4148</text>
<text x="235.6" y="51.8">J1</text>
<text x="241.3" y="53.6">+5V ALL</text>
<text x="27.1" y="59.5">SW2</text>
<text x="32.9" y="59.5">DOWN</text>
<text x="100" y="59.8">8</text>
<text x="130.9" y="56">2</text>
<text x="134.2" y="56.8">U/D</text>
<text x="143.6" y="56.8">RWB</text>
<text x="150.1" y="56">5</text>
<text x="233.3" y="54">1</text>
<text x="233.3" y="56">2</text>
<text x="233.3" y="57.9">3</text>
<text x="233.3" y="59.8">4</text>
<text x="241.3" y="59.3">+12V RUN</text>
<text x="241.3" y="57.4">+12V ALL</text>
<text x="241.3" y="55.5">+5V RUN</text>
<text x="67.2" y="61.8">5</text>
<text x="67.2" y="65.6">6</text>
<text x="80.6" y="63.7">4</text>
<text x="100" y="63.7">9</text>
<text x="113.4" y="61.8">10</text>
<text x="130.9" y="61.8">1</text>
<text x="134.2" y="62.6">INC</text>
<text x="145.5" y="62.6">RL</text>
<text x="150.1" y="61.8">6</text>
<text x="181.5" y="61.5">BC182B</text>
<text x="185.4" y="65.3">Q1</text>
<text x="197" y="61.5">R8</text>
<text x="233.3" y="61.8">5</text>
<text x="233.3" y="63.7">6</text>
<text x="233.3" y="65.6">7</text>
<text x="241.3" y="61.3">POT</text>
<text x="241.3" y="63.2">DOOR IN</text>
<text x="241.3" y="65.1">DOOR OUT</text>
<text x="140" y="66.6">GND</text>
<text x="141" y="70.5">4</text>
<text x="157.6" y="67.3">R4</text>
<text x="158.4" y="69.2">39k</text>
<text x="197" y="67.3">12k</text>
<text x="233.3" y="67.5">8</text>
<text x="235.6" y="71.1">BOARD B - PS8</text>
<text x="241.3" y="67.1">GND</text>
<text x="71.5" y="76.9">R6</text>
<text x="75.4" y="76.9">110k</text>
<text x="169.9" y="72.1">D3</text>
<text x="202.7" y="72.1">D5</text>
<text x="210.5" y="73.1">BC182B</text>
<text x="219.7" y="76.9">Q2</text>
<text x="63" y="78.8">C4</text>
<text x="63" y="81.2">1u</text>
<text x="168" y="78.8">1N4148</text>
<text x="181.5" y="79.8">D4</text>
<text x="198.5" y="83">2</text>
<text x="200.8" y="78.8">1N4148</text>
<text x="209.9" y="83">1</text>
<text x="210.5" y="78.8">J2</text>
<text x="181.5" y="87.7">1N4148</text>
<text x="198.9" y="86.6">NO PARK DROP</text>
<text x="150.6" y="96.2">+5V RUN</text>
<text x="231.7" y="100.1">+5V RUN</text>
<text x="220.1" y="107.8">D1</text>
<text x="216.8" y="113.9">11</text>
<text x="220.1" y="109.7">DC-10GWA</text>
<text x="229.2" y="113.9">10</text>
<text x="146" y="115.5">R10</text>
<text x="146" y="117.9">1.2k</text>
<text x="216.8" y="117.7">12</text>
<text x="229.2" y="117.7">9</text>
<text x="169.9" y="123.2">U5</text>
<text x="175.7" y="123.2">LM3914</text>
<text x="216.8" y="121.6">13</text>
<text x="216.8" y="125.4">14</text>
<text x="229.2" y="121.6">8</text>
<text x="229.2" y="125.4">7</text>
<text x="167.6" y="127.4">5</text>
<text x="167.6" y="131.2">6</text>
<text x="170.9" y="128.2">SIGIN</text>
<text x="179.2" y="128.2">REFOUT</text>
<text x="188.7" y="131.2">1</text>
<text x="188.7" y="127.4">7</text>
<text x="216.8" y="129.3">15</text>
<text x="229.2" y="129.3">6</text>
<text x="137.1" y="132.9">R11</text>
<text x="137.1" y="134.8">1K</text>
<text x="167.6" y="137">9</text>
<text x="167.6" y="133.2">4</text>
<text x="170.9" y="137.9">MODE</text>
<text x="170.9" y="134">RLO</text>
<text x="170.9" y="132.1">RHI</text>
<text x="182" y="132.1">LED1</text>
<text x="182" y="134">LED2</text>
<text x="182" y="135.9">LED3</text>
<text x="182" y="137.9">LED4</text>
<text x="188.7" y="133.2">18</text>
<text x="188.7" y="135.1">17</text>
<text x="188.7" y="137">16</text>
<text x="216.8" y="133.2">16</text>
<text x="216.8" y="137">17</text>
<text x="229.2" y="133.2">5</text>
<text x="229.2" y="137">4</text>
<text x="167.6" y="139">8</text>
<text x="167.6" y="142.8">3</text>
<text x="170.9" y="143.7">V+</text>
<text x="170.9" y="139.8">REF ADJ</text>
<text x="182" y="139.8">LED5</text>
<text x="182" y="141.7">LED6</text>
<text x="182" y="143.7">LED7</text>
<text x="188.7" y="139">15</text>
<text x="188.7" y="140.9">14</text>
<text x="188.7" y="142.8">13</text>
<text x="216.8" y="140.9">18</text>
<text x="229.2" y="140.9">3</text>
<text x="137.1" y="146.4">R12</text>
<text x="137.1" y="148.3">2K</text>
<text x="167.6" y="144.7">2</text>
<text x="170.9" y="145.6">V-</text>
<text x="181" y="149.5">LED10</text>
<text x="182" y="145.6">LED8</text>
<text x="182" y="147.5">LED9</text>
<text x="188.7" y="144.7">12</text>
<text x="188.7" y="146.7">11</text>
<text x="188.7" y="148.6">10</text>
<text x="216.8" y="144.7">19</text>
<text x="216.8" y="148.6">20</text>
<text x="229.2" y="144.7">2</text>
<text x="229.2" y="148.6">1</text>
<text x="222" y="173.4">Title</text>
<text x="222" y="179.2">Size</text>
<text x="229.8" y="179.2">Document Number</text>
<text x="229.8" y="175.3">ASHAM8 Board A</text>
<text x="285.7" y="179.2">Rev</text>
<text x="222" y="185">Date:</text>
<text x="224" y="181.1">B</text>
<text x="229.8" y="181.1">&lt;Doc&gt;</text>
<text x="232.1" y="185">Friday, April 28, 2006</text>
<text x="260.6" y="185">Sheet</text>
<text x="270.3" y="185">1</text>
<text x="276.1" y="185">of</text>
<text x="281.9" y="185">1</text>
<text x="287.7" y="181.1">1.0</text>
</g>
<g font-size="1.4">
<text x="30.9" y="1.4">5</text>
<text x="88.9" y="1.4">4</text>
<text x="146.8" y="1.4">3</text>
<text x="204.7" y="1.4">2</text>
<text x="262.6" y="1.4">1</text>
<text x=".5" y="26.1">D</text>
<text x="292.1" y="26.1">D</text>
<text x=".5" y="71.9">C</text>
<text x="292.1" y="71.9">C</text>
<text x=".5" y="117.8">B</text>
<text x="292.1" y="117.8">B</text>
<text x=".5" y="163.6">A</text>
<text x="292.1" y="163.6">A</text>
<text x="30.9" y="186.8">5</text>
<text x="88.9" y="186.8">4</text>
<text x="146.8" y="186.8">3</text>
<text x="204.7" y="186.8">2</text>
<text x="262.6" y="186.8">1</text>
</g>
</svg>
